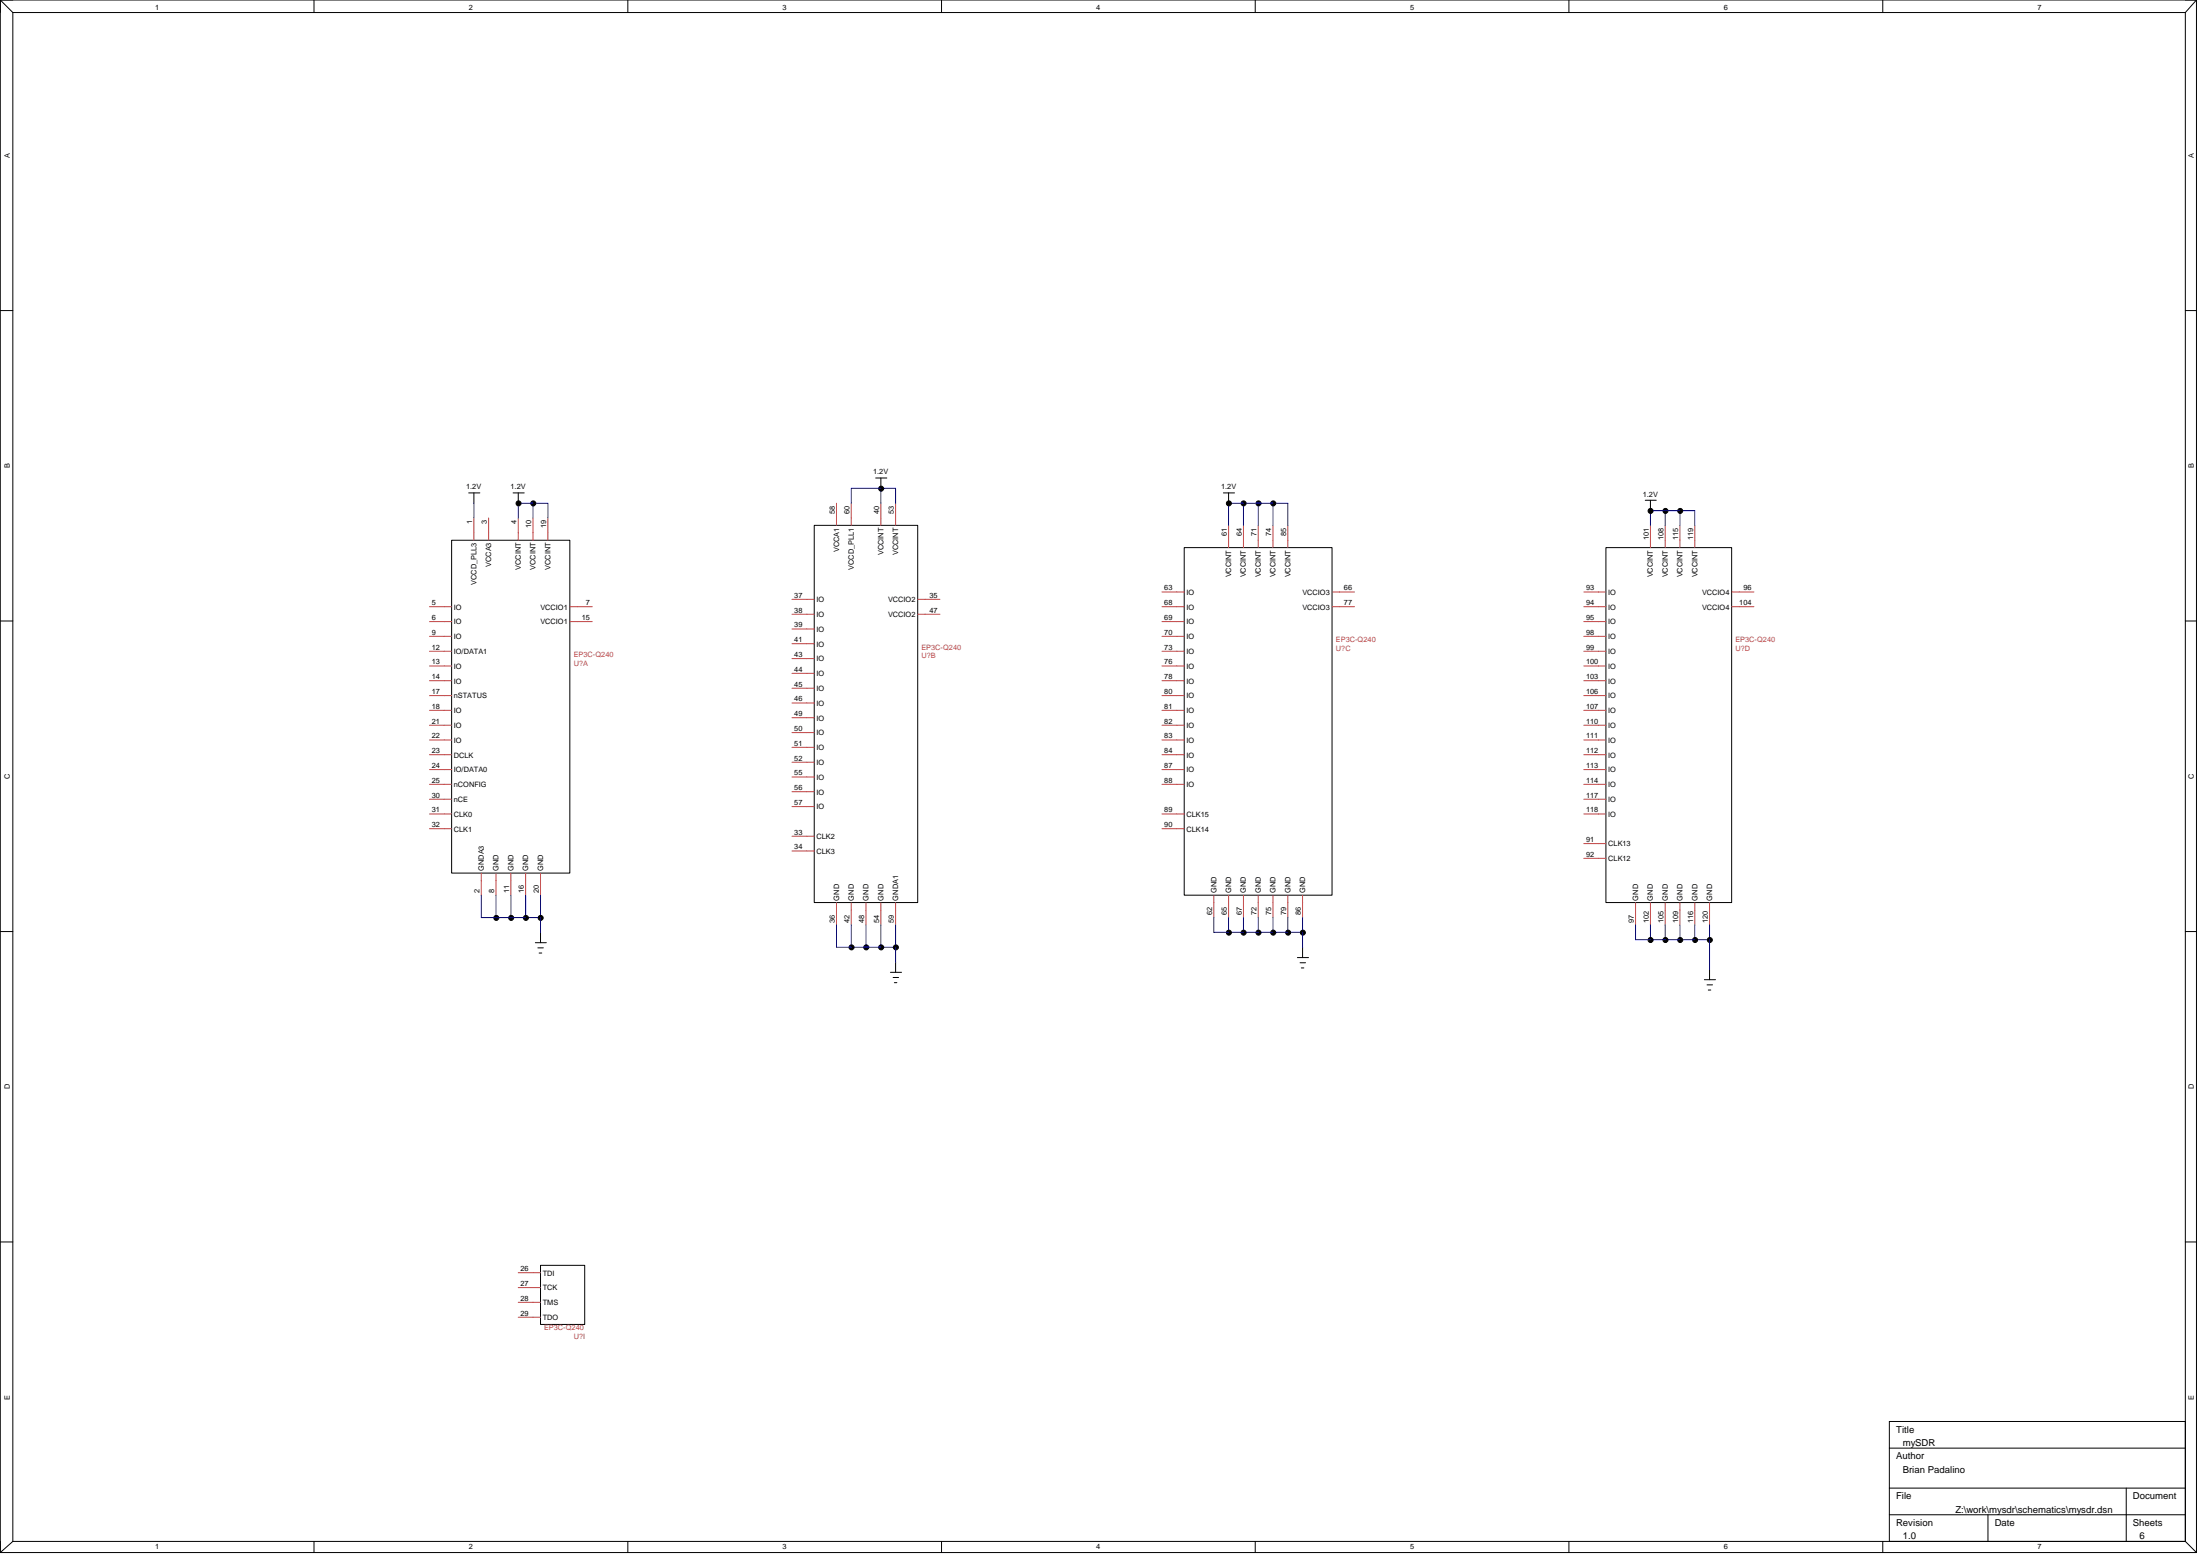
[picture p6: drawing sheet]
<svg xmlns="http://www.w3.org/2000/svg" width="594mm" height="420mm" viewBox="0 0 594 420" stroke-linecap="round" stroke-linejoin="round" font-family="sans-serif">
<g fill="none" stroke="#000" stroke-width=".27">
<path d="M.1 0h593M.1 0v419.2M.1 0l3.4 3.4M3.5 3.4h586.6M3.5 3.4v412.8M84.8 0v3.4M169.5 0v3.4M254.2 0v3.4M339 0v3.4M423.7 0v3.4M508.4 0v3.4M590.1 3.4v412.8"/>
<path d="M593.1 0v419.2M593.1 0l-3 3.4M.1 83.9h3.4M590.1 83.9h3M126.6 133.1h3M128 133.1v2.8M138.6 133.1h3M139.9 133.1v2.8M236.5 129.1h3M237.9 129.1v2.8M330.4 133.1h3M331.8 133.1v2.8"/>
<path d="M444.3 135.1h2.9M445.7 135.1v2.8M122 145.9h31.9v89.9h-31.9zM219.9 141.9h27.9v101.8h-27.9zM319.8 147.9h39.9v93.8h-39.9zM433.7 147.9h33.9v95.8h-33.9zM.1 167.7h3.4M590.1 167.7h3M.1 251.5h3.4M144.6 254.6h2.9M145.2 255.9h1.5M145.6 257.3h.7"/>
<path d="M146 251.8v2.8M241.8 259.8v2.8M350.3 258.6h3M351.1 260h1.4M351.7 255.8v2.8M590.1 251.5h3M240.4 262.6h3.1M241.2 263.9h1.4M241.5 265.3h.7M351.4 261.4h.7M460.2 264.5h3M461 265.9h1.4"/>
<path d="M461.3 267.3h.7M461.6 261.7v2.8M.1 335.4h3.4M590.1 335.4h3M146 341.7h11.9v15.9h-11.9zM510.2 391h79.9M590.1 383.8h-79.9v32.4M.1 419.2h593M3.5 416.2h586.6M3.5 416.2l-3.4 3M84.8 416.2v3M169.5 416.2v3"/>
<path d="M254.2 416.2v3M339 416.2v3M423.7 416.2v3M508.4 416.2v3M510.2 401.8h79.9M510.2 409h79.9M536.8 409v7.2M574.2 401.8v14.4M590.1 416.2l3 3"/>
<circle cx="140" cy="135.9" r=".68"/>
<circle cx="144" cy="135.9" r=".68"/>
<circle cx="238" cy="131.9" r=".68"/>
<circle cx="331.8" cy="135.9" r=".68"/>
<circle cx="335.8" cy="135.9" r=".68"/>
<circle cx="339.8" cy="135.9" r=".68"/>
<circle cx="343.8" cy="135.9" r=".68"/>
<circle cx="445.7" cy="138" r=".68"/>
<circle cx="449.7" cy="138" r=".68"/>
<circle cx="453.7" cy="138" r=".68"/>
<circle cx="134" cy="247.9" r=".68"/>
<circle cx="138" cy="247.9" r=".68"/>
<circle cx="142" cy="247.9" r=".68"/>
<circle cx="146" cy="247.9" r=".68"/>
<circle cx="229.9" cy="255.8" r=".68"/>
<circle cx="233.9" cy="255.8" r=".68"/>
<circle cx="238" cy="255.8" r=".68"/>
<circle cx="241.9" cy="255.8" r=".68"/>
<circle cx="331.8" cy="251.8" r=".68"/>
<circle cx="335.8" cy="251.8" r=".68"/>
<circle cx="339.8" cy="251.8" r=".68"/>
<circle cx="343.8" cy="251.8" r=".68"/>
<circle cx="347.8" cy="251.8" r=".68"/>
<circle cx="351.8" cy="251.8" r=".68"/>
<circle cx="445.7" cy="253.8" r=".68"/>
<circle cx="449.7" cy="253.8" r=".68"/>
<circle cx="453.7" cy="253.8" r=".68"/>
<circle cx="457.7" cy="253.8" r=".68"/>
<circle cx="461.7" cy="253.8" r=".68"/>
</g>
<g fill="none" stroke="#c04040" stroke-width=".27">
<path d="M128 139.9v6M131.9 139.9v6M139.9 139.9v6M143.9 139.9v6M147.9 139.9v6M225.9 135.9v6M229.9 135.9v6M237.9 135.9v6M241.8 135.9v6M313.8 159.9h6M331.8 141.9v6M335.8 141.9v6"/>
<path d="M339.8 141.9v6M343.7 141.9v6M347.8 141.9v6M359.7 159.9h6.1M427.7 159.9h6M445.7 141.9v6M449.7 141.9v6M453.6 141.9v6M457.7 141.9v6M467.6 159.9h6M116 163.8h6M116 167.9h6"/>
<path d="M116 171.8h6M116 175.9h6M116 179.8h6M153.9 163.8h6M153.9 167.9h6M213.9 161.8h6M213.9 165.9h6M213.9 169.8h6M213.9 173.8h6M213.9 177.8h6M247.9 161.8h5.9M247.9 165.9h5.9"/>
<path d="M313.8 163.8h6M313.8 167.9h6M313.8 171.8h6M313.8 175.9h6M313.8 179.8h6M359.7 163.8h6.1M427.7 163.8h6M427.7 167.9h6M427.7 171.8h6M427.7 175.9h6M427.7 179.8h6M467.6 163.8h6"/>
<path d="M116 183.8h6M116 187.8h6M116 191.8h6M116 195.8h6M116 199.8h6M213.9 181.8h6M213.9 185.8h6M213.9 189.8h6M213.9 193.8h6M213.9 197.8h6M313.8 183.8h6M313.8 187.8h6"/>
<path d="M313.8 191.8h6M313.8 195.8h6M313.8 199.8h6M427.7 183.8h6M427.7 187.8h6M427.7 191.8h6M427.7 195.8h6M427.7 199.8h6M116 203.8h6M116 207.8h6M116 211.8h6M116 215.8h6"/>
<path d="M116 219.8h6M213.9 201.8h6M213.9 205.8h6M213.9 209.8h6M213.9 213.8h6M213.9 217.8h6M313.8 203.8h6M313.8 207.8h6M313.8 211.8h6M313.8 219.8h6M427.7 203.8h6M427.7 207.8h6"/>
<path d="M427.7 211.8h6M427.7 215.8h6M427.7 219.8h6M116 223.8h6M130 235.8v6M133.9 235.8v6M138 235.8v6M141.9 235.8v6M146 235.8v6M213.9 225.8h6M213.9 229.8h6M313.8 223.8h6"/>
<path d="M427.7 227.8h6M427.7 231.8h6M225.9 243.8v6M229.9 243.8v6M233.8 243.8v6M237.9 243.8v6M241.8 243.8v6M327.8 241.8v6M331.8 241.8v6M335.8 241.8v6M339.8 241.8v6M343.7 241.8v6"/>
<path d="M347.8 241.8v6M351.7 241.8v6M441.7 243.8v6M445.7 243.8v6M449.7 243.8v6M453.6 243.8v6M457.7 243.8v6M461.6 243.8v6M139.9 343.7h6.1M139.9 347.7h6.1M139.9 351.7h6.1M139.9 355.7h6.1"/>
</g>
<g fill="none" stroke="#00f" stroke-width=".27">
<path d="M128 135.9v4M139.9 139.9v-4h8v4M143.9 135.9v4M229.9 135.9v-4h11.9v4M237.9 131.9v4M335.8 135.9v6M339.8 135.9v6M343.7 135.9v6M449.7 137.9v4M453.6 137.9v4M331.8 141.9v-6h16v6M445.7 141.9v-4h12v4"/>
<path d="M130 241.8v6h16M133.9 241.8v6M138 241.8v6M141.9 241.8v6M146 241.8v10M225.9 249.8v6h15.9M229.9 249.8v6M233.8 249.8v6M237.9 249.8v6M241.8 249.8v10M327.8 247.8v4h23.9M331.8 247.8v4"/>
<path d="M335.8 247.8v4M339.8 247.8v4M343.7 247.8v4M347.8 247.8v4M351.7 247.8v8M441.7 249.8v3.9h19.9M445.7 249.8v3.9M449.7 249.8v3.9M453.6 249.8v3.9M457.7 249.8v3.9M461.6 249.8v11.9"/>
</g>
<g fill="#000">
<circle cx="140" cy="135.9" r=".68"/>
<circle cx="144" cy="135.9" r=".68"/>
<circle cx="238" cy="131.9" r=".68"/>
<circle cx="331.8" cy="135.9" r=".68"/>
<circle cx="335.8" cy="135.9" r=".68"/>
<circle cx="339.8" cy="135.9" r=".68"/>
<circle cx="343.8" cy="135.9" r=".68"/>
<circle cx="445.7" cy="138" r=".68"/>
<circle cx="449.7" cy="138" r=".68"/>
<circle cx="453.7" cy="138" r=".68"/>
<circle cx="134" cy="247.9" r=".68"/>
<circle cx="138" cy="247.9" r=".68"/>
<circle cx="142" cy="247.9" r=".68"/>
<circle cx="146" cy="247.9" r=".68"/>
<circle cx="229.9" cy="255.8" r=".68"/>
<circle cx="233.9" cy="255.8" r=".68"/>
<circle cx="238" cy="255.8" r=".68"/>
<circle cx="241.9" cy="255.8" r=".68"/>
<circle cx="331.8" cy="251.8" r=".68"/>
<circle cx="335.8" cy="251.8" r=".68"/>
<circle cx="339.8" cy="251.8" r=".68"/>
<circle cx="343.8" cy="251.8" r=".68"/>
<circle cx="347.8" cy="251.8" r=".68"/>
<circle cx="351.8" cy="251.8" r=".68"/>
<circle cx="445.7" cy="253.8" r=".68"/>
<circle cx="449.7" cy="253.8" r=".68"/>
<circle cx="453.7" cy="253.8" r=".68"/>
<circle cx="457.7" cy="253.8" r=".68"/>
<circle cx="461.7" cy="253.8" r=".68"/>
</g>
<g font-size="2.6">
<text x="512" y="386.9">Title</text>
<text x="512" y="394.1">Author</text>
<text x="513.8" y="390.5">mySDR</text>
<text x="513.8" y="397.7">Brian Padalino</text>
<text x="512" y="404.9">File</text>
<text x="575.9" y="404.9">Document</text>
<text x="512" y="412.1">Revision</text>
<text x="528" y="408.5">Z:\work\mysdr\schematics\mysdr.dsn</text>
<text x="538.6" y="412.1">Date</text>
<text x="575.9" y="412.1">Sheets</text>
<text x="513.8" y="415.7">1.0</text>
<text x="577.8" y="415.7">6</text>
</g>
<g font-size="2">
<text x="41.9" y="2.6">1</text>
<text x="126.6" y="2.6">2</text>
<text x="211.3" y="2.6">3</text>
<text x="296" y="2.6">4</text>
<text x="380.8" y="2.6">5</text>
<text x="465.5" y="2.6">6</text>
<text x="550.2" y="2.6">7</text>
<text x="2.6" y="42.6" transform="rotate(-90 2.6 42.6)">A</text>
<text x="592.4" y="42.6" transform="rotate(-90 592.4 42.6)">A</text>
<text x="2.6" y="126.4" transform="rotate(-90 2.6 126.4)">B</text>
<text x="235.8" y="128.1">1.2V</text>
<text x="592.4" y="126.4" transform="rotate(-90 592.4 126.4)">B</text>
<text x="125.9" y="132">1.2V</text>
<text x="137.9" y="132">1.2V</text>
<text x="329.7" y="132">1.2V</text>
<text x="443.6" y="134.1">1.2V</text>
<text x="127.5" y="141.6" transform="rotate(-90 127.5 141.6)">1</text>
<text x="131.5" y="141.6" transform="rotate(-90 131.5 141.6)">3</text>
<text x="139.5" y="141.6" transform="rotate(-90 139.5 141.6)">4</text>
<text x="143.5" y="142.7" transform="rotate(-90 143.5 142.7)">10</text>
<text x="147.5" y="142.7" transform="rotate(-90 147.5 142.7)">19</text>
<text x="225.4" y="138.7" transform="rotate(-90 225.4 138.7)">58</text>
<text x="229.4" y="138.7" transform="rotate(-90 229.4 138.7)">60</text>
<text x="237.4" y="138.7" transform="rotate(-90 237.4 138.7)">40</text>
<text x="241.4" y="138.7" transform="rotate(-90 241.4 138.7)">53</text>
<text x="226.6" y="149.1" transform="rotate(-90 226.6 149.1)">VCCA1</text>
<text x="238.6" y="149.9" transform="rotate(-90 238.6 149.9)">VCCINT</text>
<text x="242.6" y="149.9" transform="rotate(-90 242.6 149.9)">VCCINT</text>
<text x="331.3" y="144.7" transform="rotate(-90 331.3 144.7)">61</text>
<text x="335.3" y="144.7" transform="rotate(-90 335.3 144.7)">64</text>
<text x="339.3" y="144.7" transform="rotate(-90 339.3 144.7)">71</text>
<text x="343.3" y="144.7" transform="rotate(-90 343.3 144.7)">74</text>
<text x="347.3" y="144.7" transform="rotate(-90 347.3 144.7)">85</text>
<text x="445.2" y="145.8" transform="rotate(-90 445.2 145.8)">101</text>
<text x="449.2" y="145.8" transform="rotate(-90 449.2 145.8)">108</text>
<text x="453.2" y="145.8" transform="rotate(-90 453.2 145.8)">115</text>
<text x="457.2" y="145.8" transform="rotate(-90 457.2 145.8)">119</text>
<text x="132.7" y="153.1" transform="rotate(-90 132.7 153.1)">VCCA3</text>
<text x="140.7" y="153.9" transform="rotate(-90 140.7 153.9)">VCCINT</text>
<text x="144.6" y="153.9" transform="rotate(-90 144.6 153.9)">VCCINT</text>
<text x="148.7" y="153.9" transform="rotate(-90 148.7 153.9)">VCCINT</text>
<text x="230.6" y="153.9" transform="rotate(-90 230.6 153.9)">VCCD_PLL1</text>
<text x="332.5" y="155.9" transform="rotate(-90 332.5 155.9)">VCCINT</text>
<text x="336.5" y="155.9" transform="rotate(-90 336.5 155.9)">VCCINT</text>
<text x="340.5" y="155.9" transform="rotate(-90 340.5 155.9)">VCCINT</text>
<text x="344.5" y="155.9" transform="rotate(-90 344.5 155.9)">VCCINT</text>
<text x="348.5" y="155.9" transform="rotate(-90 348.5 155.9)">VCCINT</text>
<text x="446.4" y="155.9" transform="rotate(-90 446.4 155.9)">VCCINT</text>
<text x="450.4" y="155.9" transform="rotate(-90 450.4 155.9)">VCCINT</text>
<text x="454.4" y="155.9" transform="rotate(-90 454.4 155.9)">VCCINT</text>
<text x="458.4" y="155.9" transform="rotate(-90 458.4 155.9)">VCCINT</text>
<text x="128.7" y="157.9" transform="rotate(-90 128.7 157.9)">VCCD_PLL3</text>
<text x="214.5" y="161.4">37</text>
<text x="251" y="161.4">35</text>
<text x="314.4" y="159.4">63</text>
<text x="320.4" y="160.6">IO</text>
<text x="351.7" y="160.6">VCCIO3</text>
<text x="362.9" y="159.4">66</text>
<text x="428.3" y="159.4">93</text>
<text x="434.3" y="160.6">IO</text>
<text x="459.6" y="160.6">VCCIO4</text>
<text x="470.8" y="159.4">96</text>
<text x="116.6" y="163.4">5</text>
<text x="116.6" y="167.4">6</text>
<text x="122.5" y="164.6">IO</text>
<text x="145.9" y="164.6">VCCIO1</text>
<text x="157.1" y="167.4">15</text>
<text x="158.2" y="163.4">7</text>
<text x="214.5" y="165.4">38</text>
<text x="220.5" y="162.6">IO</text>
<text x="220.5" y="166.6">IO</text>
<text x="239.8" y="162.6">VCCIO2</text>
<text x="239.8" y="166.6">VCCIO2</text>
<text x="251" y="165.4">47</text>
<text x="314.4" y="163.4">68</text>
<text x="314.4" y="167.4">69</text>
<text x="320.4" y="164.6">IO</text>
<text x="351.7" y="164.6">VCCIO3</text>
<text x="362.9" y="163.4">77</text>
<text x="428.3" y="163.4">94</text>
<text x="428.3" y="167.4">95</text>
<text x="434.3" y="164.6">IO</text>
<text x="459.6" y="164.6">VCCIO4</text>
<text x="469.7" y="163.4">104</text>
<text x="116.6" y="171.4">9</text>
<text x="122.5" y="168.6">IO</text>
<text x="122.5" y="172.6">IO</text>
<text x="145.9" y="168.6">VCCIO1</text>
<text x="214.5" y="169.4">39</text>
<text x="214.5" y="173.4">41</text>
<text x="220.5" y="170.6">IO</text>
<text x="314.4" y="171.4">70</text>
<text x="320.4" y="168.6">IO</text>
<text x="320.4" y="172.6">IO</text>
<text x="428.3" y="171.4">98</text>
<text x="434.3" y="168.6">IO</text>
<text x="434.3" y="172.6">IO</text>
<text x="116.6" y="175.4">12</text>
<text x="116.6" y="179.4">13</text>
<text x="122.5" y="176.6">IO/DATA1</text>
<text x="214.5" y="177.4">43</text>
<text x="220.5" y="174.6">IO</text>
<text x="220.5" y="178.6">IO</text>
<text x="314.4" y="175.4">73</text>
<text x="314.4" y="179.4">76</text>
<text x="320.4" y="176.6">IO</text>
<text x="428.3" y="175.4">99</text>
<text x="428.3" y="179.4">100</text>
<text x="434.3" y="176.6">IO</text>
<text x="116.6" y="183.4">14</text>
<text x="122.5" y="180.6">IO</text>
<text x="122.5" y="184.6">IO</text>
<text x="214.5" y="181.4">44</text>
<text x="214.5" y="185.4">45</text>
<text x="220.5" y="182.6">IO</text>
<text x="314.4" y="183.4">78</text>
<text x="320.4" y="180.6">IO</text>
<text x="320.4" y="184.6">IO</text>
<text x="428.3" y="183.4">103</text>
<text x="434.3" y="180.6">IO</text>
<text x="434.3" y="184.6">IO</text>
<text x="116.6" y="187.4">17</text>
<text x="116.6" y="191.4">18</text>
<text x="122.5" y="188.6">nSTATUS</text>
<text x="214.5" y="189.4">46</text>
<text x="220.5" y="186.6">IO</text>
<text x="220.5" y="190.6">IO</text>
<text x="314.4" y="187.4">80</text>
<text x="314.4" y="191.4">81</text>
<text x="320.4" y="188.6">IO</text>
<text x="428.3" y="187.4">106</text>
<text x="428.3" y="191.4">107</text>
<text x="434.3" y="188.6">IO</text>
<text x="116.6" y="195.4">21</text>
<text x="122.5" y="192.6">IO</text>
<text x="122.5" y="196.6">IO</text>
<text x="214.5" y="193.4">49</text>
<text x="214.5" y="197.4">50</text>
<text x="220.5" y="194.6">IO</text>
<text x="314.4" y="195.4">82</text>
<text x="320.4" y="192.6">IO</text>
<text x="320.4" y="196.6">IO</text>
<text x="428.3" y="195.4">110</text>
<text x="434.3" y="192.6">IO</text>
<text x="434.3" y="196.6">IO</text>
<text x="116.6" y="199.4">22</text>
<text x="116.6" y="203.4">23</text>
<text x="122.5" y="200.6">IO</text>
<text x="214.5" y="201.4">51</text>
<text x="220.5" y="198.6">IO</text>
<text x="220.5" y="202.6">IO</text>
<text x="314.4" y="199.4">83</text>
<text x="314.4" y="203.4">84</text>
<text x="320.4" y="200.6">IO</text>
<text x="428.3" y="199.4">111</text>
<text x="428.3" y="203.4">112</text>
<text x="434.3" y="200.6">IO</text>
<text x="116.6" y="207.4">24</text>
<text x="122.5" y="204.6">DCLK</text>
<text x="122.5" y="208.6">IO/DATA0</text>
<text x="214.5" y="205.4">52</text>
<text x="214.5" y="209.4">55</text>
<text x="220.5" y="206.5">IO</text>
<text x="314.4" y="207.4">87</text>
<text x="320.4" y="204.6">IO</text>
<text x="320.4" y="208.6">IO</text>
<text x="428.3" y="207.4">113</text>
<text x="434.3" y="204.6">IO</text>
<text x="434.3" y="208.6">IO</text>
<text x="2.6" y="210.3" transform="rotate(-90 2.6 210.3)">C</text>
<text x="116.6" y="211.4">25</text>
<text x="116.6" y="215.4">30</text>
<text x="122.5" y="212.6">nCONFIG</text>
<text x="214.5" y="213.4">56</text>
<text x="220.5" y="210.6">IO</text>
<text x="220.5" y="214.5">IO</text>
<text x="314.4" y="211.4">88</text>
<text x="320.4" y="212.6">IO</text>
<text x="428.3" y="211.4">114</text>
<text x="428.3" y="215.4">117</text>
<text x="434.3" y="212.6">IO</text>
<text x="592.4" y="210.3" transform="rotate(-90 592.4 210.3)">C</text>
<text x="116.6" y="219.4">31</text>
<text x="122.5" y="216.5">nCE</text>
<text x="122.5" y="220.6">CLK0</text>
<text x="214.5" y="217.4">57</text>
<text x="220.5" y="218.6">IO</text>
<text x="314.4" y="219.4">89</text>
<text x="320.4" y="220.6">CLK15</text>
<text x="428.3" y="219.4">118</text>
<text x="434.3" y="216.5">IO</text>
<text x="434.3" y="220.6">IO</text>
<text x="116.6" y="223.4">32</text>
<text x="122.5" y="224.5">CLK1</text>
<text x="214.5" y="225.4">33</text>
<text x="220.5" y="226.5">CLK2</text>
<text x="314.4" y="223.4">90</text>
<text x="320.4" y="224.5">CLK14</text>
<text x="428.3" y="227.4">91</text>
<text x="214.5" y="229.4">34</text>
<text x="220.5" y="230.5">CLK3</text>
<text x="428.3" y="231.4">92</text>
<text x="434.3" y="228.6">CLK13</text>
<text x="434.3" y="232.5">CLK12</text>
<text x="130.7" y="235.2" transform="rotate(-90 130.7 235.2)">GNDA3</text>
<text x="134.7" y="235.2" transform="rotate(-90 134.7 235.2)">GND</text>
<text x="138.7" y="235.2" transform="rotate(-90 138.7 235.2)">GND</text>
<text x="142.7" y="235.2" transform="rotate(-90 142.7 235.2)">GND</text>
<text x="146.6" y="235.2" transform="rotate(-90 146.6 235.2)">GND</text>
<text x="129.5" y="241.2" transform="rotate(-90 129.5 241.2)">2</text>
<text x="133.5" y="241.2" transform="rotate(-90 133.5 241.2)">8</text>
<text x="137.5" y="241.2" transform="rotate(-90 137.5 241.2)">11</text>
<text x="141.5" y="241.2" transform="rotate(-90 141.5 241.2)">16</text>
<text x="145.5" y="241.2" transform="rotate(-90 145.5 241.2)">20</text>
<text x="226.6" y="243.2" transform="rotate(-90 226.6 243.2)">GND</text>
<text x="230.6" y="243.2" transform="rotate(-90 230.6 243.2)">GND</text>
<text x="234.6" y="243.2" transform="rotate(-90 234.6 243.2)">GND</text>
<text x="238.6" y="243.2" transform="rotate(-90 238.6 243.2)">GND</text>
<text x="242.6" y="243.2" transform="rotate(-90 242.6 243.2)">GNDA1</text>
<text x="328.5" y="241.2" transform="rotate(-90 328.5 241.2)">GND</text>
<text x="332.5" y="241.2" transform="rotate(-90 332.5 241.2)">GND</text>
<text x="336.5" y="241.2" transform="rotate(-90 336.5 241.2)">GND</text>
<text x="340.5" y="241.2" transform="rotate(-90 340.5 241.2)">GND</text>
<text x="344.5" y="241.2" transform="rotate(-90 344.5 241.2)">GND</text>
<text x="348.5" y="241.2" transform="rotate(-90 348.5 241.2)">GND</text>
<text x="352.5" y="241.2" transform="rotate(-90 352.5 241.2)">GND</text>
<text x="442.4" y="243.2" transform="rotate(-90 442.4 243.2)">GND</text>
<text x="446.4" y="243.2" transform="rotate(-90 446.4 243.2)">GND</text>
<text x="450.4" y="243.2" transform="rotate(-90 450.4 243.2)">GND</text>
<text x="454.4" y="243.2" transform="rotate(-90 454.4 243.2)">GND</text>
<text x="458.4" y="243.2" transform="rotate(-90 458.4 243.2)">GND</text>
<text x="462.4" y="243.2" transform="rotate(-90 462.4 243.2)">GND</text>
<text x="225.4" y="249.2" transform="rotate(-90 225.4 249.2)">36</text>
<text x="229.4" y="249.2" transform="rotate(-90 229.4 249.2)">42</text>
<text x="233.4" y="249.2" transform="rotate(-90 233.4 249.2)">48</text>
<text x="237.4" y="249.2" transform="rotate(-90 237.4 249.2)">54</text>
<text x="241.4" y="249.2" transform="rotate(-90 241.4 249.2)">59</text>
<text x="327.3" y="247.2" transform="rotate(-90 327.3 247.2)">62</text>
<text x="331.3" y="247.2" transform="rotate(-90 331.3 247.2)">65</text>
<text x="335.3" y="247.2" transform="rotate(-90 335.3 247.2)">67</text>
<text x="339.3" y="247.2" transform="rotate(-90 339.3 247.2)">72</text>
<text x="343.3" y="247.2" transform="rotate(-90 343.3 247.2)">75</text>
<text x="347.3" y="247.2" transform="rotate(-90 347.3 247.2)">79</text>
<text x="351.3" y="247.2" transform="rotate(-90 351.3 247.2)">86</text>
<text x="441.2" y="249.2" transform="rotate(-90 441.2 249.2)">97</text>
<text x="445.2" y="249.2" transform="rotate(-90 445.2 249.2)">102</text>
<text x="449.2" y="249.2" transform="rotate(-90 449.2 249.2)">105</text>
<text x="453.2" y="249.2" transform="rotate(-90 453.2 249.2)">109</text>
<text x="457.2" y="249.2" transform="rotate(-90 457.2 249.2)">116</text>
<text x="461.2" y="249.2" transform="rotate(-90 461.2 249.2)">120</text>
<text x="2.6" y="294.2" transform="rotate(-90 2.6 294.2)">D</text>
<text x="592.4" y="294.2" transform="rotate(-90 592.4 294.2)">D</text>
<text x="140.5" y="343.2">26</text>
<text x="140.5" y="347.3">27</text>
<text x="146.6" y="344.4">TDI</text>
<text x="140.5" y="351.2">28</text>
<text x="146.6" y="348.4">TCK</text>
<text x="146.6" y="352.4">TMS</text>
<text x="140.5" y="355.3">29</text>
<text x="146.6" y="356.4">TDO</text>
<text x="2.6" y="378" transform="rotate(-90 2.6 378)">E</text>
<text x="592.4" y="378" transform="rotate(-90 592.4 378)">E</text>
<text x="41.9" y="418.4">1</text>
<text x="126.6" y="418.4">2</text>
<text x="211.3" y="418.4">3</text>
<text x="296" y="418.4">4</text>
<text x="380.8" y="418.4">5</text>
<text x="465.5" y="418.4">6</text>
<text x="550.2" y="418.4">7</text>
</g>
<g font-size="2" fill="#c04040">
<text x="360.8" y="173.4">EP3C-Q240</text>
<text x="468.6" y="173.4">EP3C-Q240</text>
<text x="154.9" y="179.8">U?A</text>
<text x="154.9" y="177.4">EP3C-Q240</text>
<text x="248.8" y="177.8">U?B</text>
<text x="248.8" y="175.4">EP3C-Q240</text>
<text x="360.8" y="175.8">U?C</text>
<text x="468.6" y="175.8">U?D</text>
<text x="146.9" y="359.2">EP3C-Q240</text>
<text x="154.9" y="361.7">U?I</text>
</g>
</svg>
